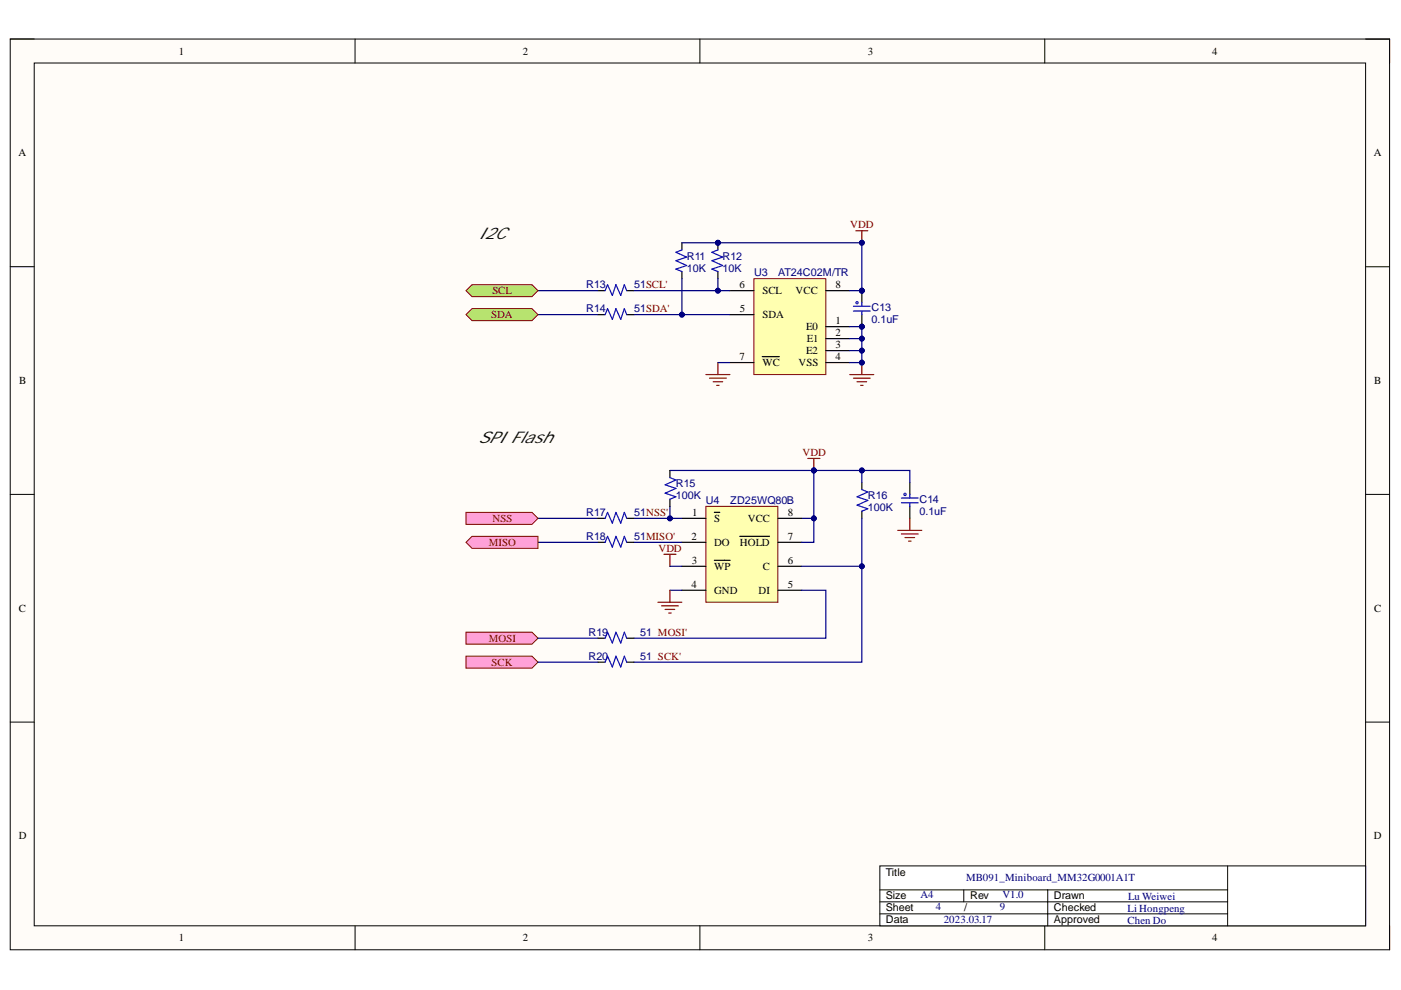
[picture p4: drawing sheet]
<svg xmlns="http://www.w3.org/2000/svg" width="297mm" height="210mm" viewBox="0 0 297 210" stroke-linecap="round" stroke-linejoin="round" font-family="sans-serif">
<path d="M2.2 8.3h292.4v193.1h-292.4z" fill-rule="evenodd" fill="#fffcf8"/>
<path d="M2.2 8.3h292.4v193.1h-292.4z" fill="none" stroke="#000" stroke-width=".21"/>
<path d="M7.3 13.4h282.2v182.9h-282.2z" fill-rule="evenodd" fill="#fffcf8"/>
<g fill="none" stroke="#000" stroke-width=".21">
<path d="M2.2 8.3h5.1M7.3 13.4h282.2v182.9h-282.2zM75.3 8.3v5.1M148.4 8.3v5.1M221.5 8.3v5.1M289.5 8.3h5.1v5.1M2.2 56.5h5.1M289.5 56.6h5.1M2.2 104.8h5.1M289.5 104.8h5.1M2.2 153.1h5.1M289.5 153.1h5.1"/>
<path d="M75.3 196.3v5.1M148.4 196.3v5.1M221.5 196.3v5.1M294.6 196.3v5.1"/>
</g>
<path d="M192.9 102.3v2.5M192.9 107.4v2.5" fill="none" stroke="#000" stroke-width=".25"/>
<path d="M191.1 106.6h3.6M191.1 105.6h3.6M192.9 104.8v.8M192.9 106.6v.8" fill="none" stroke="#00f" stroke-width=".25"/>
<circle cx="191.9" cy="104.8" r=".26" fill="#c0c0c0"/>
<circle cx="191.9" cy="104.8" r=".26" fill="none" stroke="#00f" stroke-width=".21"/>
<path d="M170 109.9h2.5" fill="none" stroke="#000080" stroke-width=".25"/>
<circle cx="172.5" cy="109.9" r=".51" fill="#000080"/>
<circle cx="172.6" cy="109.9" r=".51" fill="none" stroke="#000080" stroke-width=".21"/>
<path d="M171.3 97.2h2.5M172.5 97.2v2.5M190.4 112.5h5M191.1 113.2h3.6M191.9 114h2M192.6 114.7h.6M192.9 109.9v2.6" fill="none" stroke="#800000" stroke-width=".25"/>
<circle cx="172.6" cy="99.7" r=".51" fill="#000080"/>
<circle cx="172.6" cy="99.7" r=".51" fill="none" stroke="#000080" stroke-width=".21"/>
<path d="M149.7 107.4h15.2v20.3h-15.2z" fill-rule="evenodd" fill="#ffffb0"/>
<path d="M149.7 107.4h15.2v20.3h-15.2z" fill="none" stroke="#800000" stroke-width=".21"/>
<g fill="none" stroke="#000" stroke-width=".25">
<path d="M144.6 109.9h5.1M144.6 115h5.1M151.4 108.6h1.2M151.4 118.8h3.4M156.8 113.7h6.3M164.9 109.9h5.1M164.9 115h5.1M182.7 102.3v1.5M182.7 108.4v1.5M126.8 135.3h1.5M132.9 135.3h1.5M144.6 120.1h5.1"/>
<path d="M144.6 125.2h5.1M164.9 120.1h5.1M164.9 125.2h5.1M126.8 140.4h1.5M132.9 140.4h1.5"/>
</g>
<path d="M182.7 103.8l1.3 .5-2.3 1 2.3 .8-2.3 1 2.3 .8-1.3 .5M128.3 135.3l.5-1.3 1 2.3 .8-2.3 1 2.3 .8-2.3 .5 1.3M128.3 140.4l.5-1.3 1 2.3 .8-2.3 1 2.3 .8-2.3 .5 1.3" fill="none" stroke="#00f" stroke-width=".25"/>
<path d="M134.4 109.9h10.2M142 125.2h2.6" fill="none" stroke="#000080" stroke-width=".25"/>
<path d="M139.5 127.7h5.1M140.3 128.5h3.5M141 129.2h2M141.8 130h.5M142 125.2v2.5" fill="none" stroke="#800000" stroke-width=".25"/>
<circle cx="142" cy="109.9" r=".51" fill="#000080"/>
<circle cx="142" cy="109.9" r=".51" fill="none" stroke="#000080" stroke-width=".21"/>
<path d="M134.4 115h10.2M142 107.4v2.5" fill="none" stroke="#000080" stroke-width=".25"/>
<circle cx="142" cy="109.9" r=".51" fill="#000080"/>
<circle cx="142" cy="109.9" r=".51" fill="none" stroke="#000080" stroke-width=".21"/>
<path d="M182.7 99.7v2.6" fill="none" stroke="#000080" stroke-width=".25"/>
<circle cx="182.7" cy="99.7" r=".51" fill="#000080"/>
<circle cx="182.7" cy="99.7" r=".51" fill="none" stroke="#000080" stroke-width=".21"/>
<path d="M140.8 117.5h2.5M142 117.5v2.6" fill="none" stroke="#800000" stroke-width=".25"/>
<path d="M114.1 115h12.7M114.1 109.9h12.7M142 120.1h2.6" fill="none" stroke="#000080" stroke-width=".25"/>
<path d="M126.8 115h1.5M132.9 115h1.5" fill="none" stroke="#000" stroke-width=".25"/>
<path d="M128.3 115l.5-1.3 1 2.3 .8-2.3 1 2.3 .8-2.3 .5 1.3" fill="none" stroke="#00f" stroke-width=".25"/>
<path d="M98.8 108.6h14l1.3 1.3-1.3 1.3h-14z" fill-rule="evenodd" fill="#ffa1d8"/>
<path d="M98.8 108.6h14l1.3 1.3-1.3 1.3h-14z" fill="none" stroke="#800000" stroke-width=".21"/>
<path d="M98.8 134h14l1.3 1.3-1.3 1.3h-14z" fill-rule="evenodd" fill="#ffa1d8"/>
<path d="M98.8 134h14l1.3 1.3-1.3 1.3h-14z" fill="none" stroke="#800000" stroke-width=".21"/>
<path d="M98.8 115l1.3-1.3h14v2.6h-14z" fill-rule="evenodd" fill="#ffa1d8"/>
<path d="M98.8 115l1.3-1.3h14v2.6h-14z" fill="none" stroke="#800000" stroke-width=".21"/>
<path d="M98.8 139.1h14l1.3 1.3-1.3 1.3h-14z" fill-rule="evenodd" fill="#ffa1d8"/>
<path d="M98.8 139.1h14l1.3 1.3-1.3 1.3h-14z" fill="none" stroke="#800000" stroke-width=".21"/>
<path d="M144.6 51.5v1.5M144.6 57.6v1.5M152.2 57.6v1.5" fill="none" stroke="#000" stroke-width=".25"/>
<path d="M144.6 53l-1.3 .5 2.3 1-2.3 .8 2.3 1-2.3 .8 1.3 .5M150.9 53.5l2.3 1-2.3 .8 2.3 1-2.3 .8 1.3 .5" fill="none" stroke="#00f" stroke-width=".25"/>
<path d="M159.8 59.1h15.3v20.3h-15.3z" fill-rule="evenodd" fill="#ffffb0"/>
<path d="M159.8 59.1h15.3v20.3h-15.3z" fill="none" stroke="#800000" stroke-width=".21"/>
<path d="M154.7 76.9h5.1M154.7 66.7h5.1M154.7 61.6h5.1M161.6 75.6h3.6M175.1 69.3h5.1M175.1 71.8h5.1M175.1 74.3h5.1M175.1 76.9h5.1M175.1 61.6h5.1" fill="none" stroke="#000" stroke-width=".25"/>
<path d="M180.2 79.4h5.1M182.7 76.9v2.5M180.9 80.2h3.6M181.7 80.9h2M182.5 81.7h.5" fill="none" stroke="#800000" stroke-width=".25"/>
<circle cx="182.7" cy="76.9" r=".51" fill="#000080"/>
<circle cx="182.7" cy="76.9" r=".51" fill="none" stroke="#000080" stroke-width=".21"/>
<path d="M180.9 65.9h3.6M180.9 64.9h3.6M182.7 64.2v.7" fill="none" stroke="#00f" stroke-width=".25"/>
<path d="M181.5 48.9h2.5M182.7 48.9v2.6M149.7 79.4h5M152.2 76.9v2.5M150.4 80.2h3.6M151.2 80.9h2M152 81.7h.5" fill="none" stroke="#800000" stroke-width=".25"/>
<circle cx="182.7" cy="51.5" r=".51" fill="#000080"/>
<circle cx="182.7" cy="51.5" r=".51" fill="none" stroke="#000080" stroke-width=".21"/>
<path d="M144.6 59.1v7.6" fill="none" stroke="#000080" stroke-width=".25"/>
<circle cx="144.6" cy="66.7" r=".51" fill="#000080"/>
<circle cx="144.6" cy="66.7" r=".51" fill="none" stroke="#000080" stroke-width=".21"/>
<path d="M134.4 66.7h20.3" fill="none" stroke="#000080" stroke-width=".25"/>
<circle cx="144.6" cy="66.7" r=".51" fill="#000080"/>
<circle cx="144.6" cy="66.7" r=".51" fill="none" stroke="#000080" stroke-width=".21"/>
<path d="M180.2 71.8h2.5" fill="none" stroke="#000080" stroke-width=".25"/>
<circle cx="182.7" cy="71.8" r=".51" fill="#000080"/>
<circle cx="182.7" cy="71.8" r=".51" fill="none" stroke="#000080" stroke-width=".21"/>
<path d="M180.2 74.3h2.5" fill="none" stroke="#000080" stroke-width=".25"/>
<circle cx="182.7" cy="74.3" r=".51" fill="#000080"/>
<circle cx="182.7" cy="74.3" r=".51" fill="none" stroke="#000080" stroke-width=".21"/>
<path d="M126.8 61.6h1.5M126.8 66.7h1.5M132.9 61.6h1.5M132.9 66.7h1.5" fill="none" stroke="#000" stroke-width=".25"/>
<path d="M128.3 61.6l.5-1.2 1 2.2 .8-2.2 1 2.2 .8-2.2 .5 1.2M128.3 66.7l.5-1.3 1 2.3 .8-2.3 1 2.3 .8-2.3 .5 1.3" fill="none" stroke="#00f" stroke-width=".25"/>
<path d="M114.1 61.6h12.7M114.1 66.7h12.7M152.2 76.9h2.5" fill="none" stroke="#000080" stroke-width=".25"/>
<path d="M98.8 66.7l1.3-1.3h12.7l1.3 1.3-1.3 1.3h-12.7z" fill-rule="evenodd" fill="#b7e36f"/>
<path d="M98.8 66.7l1.3-1.3h12.7l1.3 1.3-1.3 1.3h-12.7z" fill="none" stroke="#800000" stroke-width=".21"/>
<path d="M98.8 61.6l1.3-1.2h12.7l1.3 1.2-1.3 1.3h-12.7z" fill-rule="evenodd" fill="#b7e36f"/>
<path d="M98.8 61.6l1.3-1.2h12.7l1.3 1.2-1.3 1.3h-12.7z" fill="none" stroke="#800000" stroke-width=".21"/>
<path d="M172.5 99.7v15.3h-2.5" fill="none" stroke="#000080" stroke-width=".25"/>
<circle cx="172.5" cy="109.9" r=".51" fill="#000080"/>
<circle cx="172.6" cy="109.9" r=".51" fill="none" stroke="#000080" stroke-width=".21"/>
<circle cx="172.6" cy="99.7" r=".51" fill="#000080"/>
<circle cx="172.6" cy="99.7" r=".51" fill="none" stroke="#000080" stroke-width=".21"/>
<path d="M142 99.7h50.9v2.6" fill="none" stroke="#000080" stroke-width=".25"/>
<circle cx="172.6" cy="99.7" r=".51" fill="#000080"/>
<circle cx="172.6" cy="99.7" r=".51" fill="none" stroke="#000080" stroke-width=".21"/>
<circle cx="182.7" cy="99.7" r=".51" fill="#000080"/>
<circle cx="182.7" cy="99.7" r=".51" fill="none" stroke="#000080" stroke-width=".21"/>
<path d="M182.7 109.9v30.5h-48.3" fill="none" stroke="#000080" stroke-width=".25"/>
<circle cx="182.7" cy="120.1" r=".51" fill="#000080"/>
<circle cx="182.7" cy="120.1" r=".51" fill="none" stroke="#000080" stroke-width=".21"/>
<path d="M170 125.2h5.1v10.1h-40.7M170 120.1h12.7" fill="none" stroke="#000080" stroke-width=".25"/>
<circle cx="182.7" cy="120.1" r=".51" fill="#000080"/>
<circle cx="182.7" cy="120.1" r=".51" fill="none" stroke="#000080" stroke-width=".21"/>
<path d="M180.2 69.3h2.5v7.6h-2.5M114.1 135.3h12.7M114.1 140.4h12.7" fill="none" stroke="#000080" stroke-width=".25"/>
<circle cx="182.7" cy="76.9" r=".51" fill="#000080"/>
<circle cx="182.7" cy="76.9" r=".51" fill="none" stroke="#000080" stroke-width=".21"/>
<circle cx="182.7" cy="74.3" r=".51" fill="#000080"/>
<circle cx="182.7" cy="74.3" r=".51" fill="none" stroke="#000080" stroke-width=".21"/>
<circle cx="182.7" cy="71.8" r=".51" fill="#000080"/>
<circle cx="182.7" cy="71.8" r=".51" fill="none" stroke="#000080" stroke-width=".21"/>
<path d="M152.2 59.1v2.5" fill="none" stroke="#000080" stroke-width=".25"/>
<circle cx="152.2" cy="61.6" r=".51" fill="#000080"/>
<circle cx="152.2" cy="61.6" r=".51" fill="none" stroke="#000080" stroke-width=".21"/>
<path d="M134.4 61.6h20.3" fill="none" stroke="#000080" stroke-width=".25"/>
<circle cx="152.2" cy="61.6" r=".51" fill="#000080"/>
<circle cx="152.2" cy="61.6" r=".51" fill="none" stroke="#000080" stroke-width=".21"/>
<path d="M144.6 51.5h38.1v10.1h-2.5" fill="none" stroke="#000080" stroke-width=".25"/>
<circle cx="182.7" cy="51.5" r=".51" fill="#000080"/>
<circle cx="182.7" cy="51.5" r=".51" fill="none" stroke="#000080" stroke-width=".21"/>
<path d="M186.5 183.6h103v12.7h-103z" fill-rule="evenodd" fill="#fff"/>
<path d="M186.5 183.6h103v12.7h-103zM186.5 193.8h73.8M186.5 188.7h73.8M186.5 191.2h73.8M204.3 188.7v2.5M222.1 188.7v7.6M260.3 183.6v12.7" fill="none" stroke="#000" stroke-width=".21"/>
<path d="M142 99.7v1.6M126.8 109.9h1.5M132.9 109.9h1.5M142 105.8v1.6" fill="none" stroke="#000" stroke-width=".25"/>
<path d="M128.3 109.9l.5-1.3 1 2.3 .8-2.3 1 2.3 .8-2.3 .5 1.3M142 101.3l1.3 .5-2.3 1 2.3 .8-2.3 1 2.3 .7-1.3 .5" fill="none" stroke="#00f" stroke-width=".25"/>
<g font-size="3.5" fill="#000080">
<text x="182" y="63.5">PIC1301</text>
<text x="182" y="68.8">PIC1302</text>
</g>
<g font-size="3.4" fill="#080d02">
<text x="101.4" y="50.7">I2C</text>
<text x="101.4" y="93.9">SPI Flash</text>
</g>
<text font-size="2.8" fill="#000080" x="151.3" y="52.8">PIR1201</text>
<g font-size="2.3">
<text x="37.9" y="11.6">1</text>
<text x="110.8" y="11.6">2</text>
<text x="184" y="11.6">3</text>
<text x="257" y="11.6">4</text>
<text x="3.9" y="33.1">A</text>
<text x="291.3" y="33.1">A</text>
<text x="156.8" y="61.1">6</text>
<text x="161.7" y="62.4">SCL</text>
<text x="168.7" y="62.4">VCC</text>
<text x="177.2" y="61.1">8</text>
<text x="156.8" y="66.2">5</text>
<text x="161.7" y="67.5">SDA</text>
<text x="170.9" y="70">E0</text>
<text x="177.2" y="68.7">1</text>
<text x="177.2" y="71.3">2</text>
<text x="156.8" y="76.3">7</text>
<text x="161.7" y="77.6">WC</text>
<text x="169.3" y="77.6">VSS</text>
<text x="170.9" y="75.1">E2</text>
<text x="171.1" y="72.5">E1</text>
<text x="177.2" y="73.8">3</text>
<text x="177.2" y="76.3">4</text>
<text x="4.1" y="81.4">B</text>
<text x="291.4" y="81.4">B</text>
<text x="146.8" y="109.4">1</text>
<text x="151.4" y="110.7">S</text>
<text x="158.5" y="110.7">VCC</text>
<text x="167" y="109.4">8</text>
<text x="146.6" y="114.5">2</text>
<text x="146.7" y="119.5">3</text>
<text x="151.4" y="115.7">DO</text>
<text x="156.8" y="115.7">HOLD</text>
<text x="167" y="119.5">6</text>
<text x="167" y="114.5">7</text>
<text x="146.6" y="124.6">4</text>
<text x="151.4" y="120.8">WP</text>
<text x="151.4" y="125.9">GND</text>
<text x="160.8" y="125.9">DI</text>
<text x="161.8" y="120.8">C</text>
<text x="167" y="124.6">5</text>
<text x="4" y="129.7">C</text>
<text x="291.4" y="129.7">C</text>
<text x="4" y="177.9">D</text>
<text x="291.3" y="177.9">D</text>
<text x="187.8" y="185.6">Title</text>
<text x="187.8" y="190.7">Size</text>
<text x="205.7" y="190.7">Rev</text>
<text x="223.4" y="190.7">Drawn</text>
<text x="187.8" y="193.2">Sheet</text>
<text x="187.8" y="195.8">Data</text>
<text x="204.4" y="193.2">/</text>
<text x="223.4" y="195.8">Approved</text>
<text x="223.4" y="193.2">Checked</text>
<text x="37.9" y="199.6">1</text>
<text x="110.8" y="199.6">2</text>
<text x="184" y="199.6">3</text>
<text x="257" y="199.6">4</text>
</g>
<g font-size="2.3" fill="#800000">
<text x="180.3" y="48.4">VDD</text>
<text x="104.4" y="62.4">SCL</text>
<text x="104.1" y="67.5">SDA</text>
<text x="170.1" y="96.7">VDD</text>
<text x="104.4" y="110.7">NSS</text>
<text x="103.6" y="115.7">MISO</text>
<text x="139.6" y="117">VDD</text>
<text x="103.6" y="136.1">MOSI</text>
<text x="104.2" y="141.2">SCK</text>
</g>
<g font-size="2.3" fill="#000080">
<text x="145.6" y="55">R11</text>
<text x="145.6" y="57.6">10K</text>
<text x="153.2" y="55">R12</text>
<text x="153.2" y="57.6">10K</text>
<text x="159.9" y="58.6">U3</text>
<text x="165" y="58.6">AT24C02M/TR</text>
<text x="124.3" y="61.1">R13</text>
<text x="134.4" y="61.1">51SCL'</text>
<text x="184.8" y="65.9">C13</text>
<text x="124.3" y="66.2">R14</text>
<text x="134.4" y="66.2">51SDA'</text>
<text x="184.8" y="68.5">0.1uF</text>
<text x="143.3" y="103.3">R15</text>
<text x="143.3" y="105.8">100K</text>
<text x="149.7" y="106.8">U4</text>
<text x="154.8" y="106.8">ZD25WQ80B</text>
<text x="184" y="105.8">R16</text>
<text x="194.9" y="106.6">C14</text>
<text x="124.3" y="109.4">R17</text>
<text x="134.4" y="109.4">51NSS'</text>
<text x="184" y="108.4">100K</text>
<text x="194.9" y="109.1">0.1uF</text>
<text x="124.3" y="114.5">R18</text>
<text x="134.4" y="114.5">51MISO'</text>
<text x="124.8" y="134.8">R19</text>
<text x="135.7" y="134.8">51 MOSI'</text>
<text x="124.8" y="139.9">R20</text>
<text x="135.7" y="139.9">51 SCK'</text>
<text x="195.2" y="190.4">A4</text>
<text x="204.8" y="186.7">MB091_Miniboard_MM32G0001A1T</text>
<text x="212.5" y="190.4">V1.0</text>
<text x="239.2" y="190.9">Lu Weiwei</text>
<text x="198.4" y="192.9">4</text>
<text x="200.1" y="195.6">2023.03.17</text>
<text x="212" y="192.9">9</text>
<text x="239.1" y="193.4">Li Hongpeng</text>
<text x="239.1" y="195.9">Chen Do</text>
</g>
</svg>
